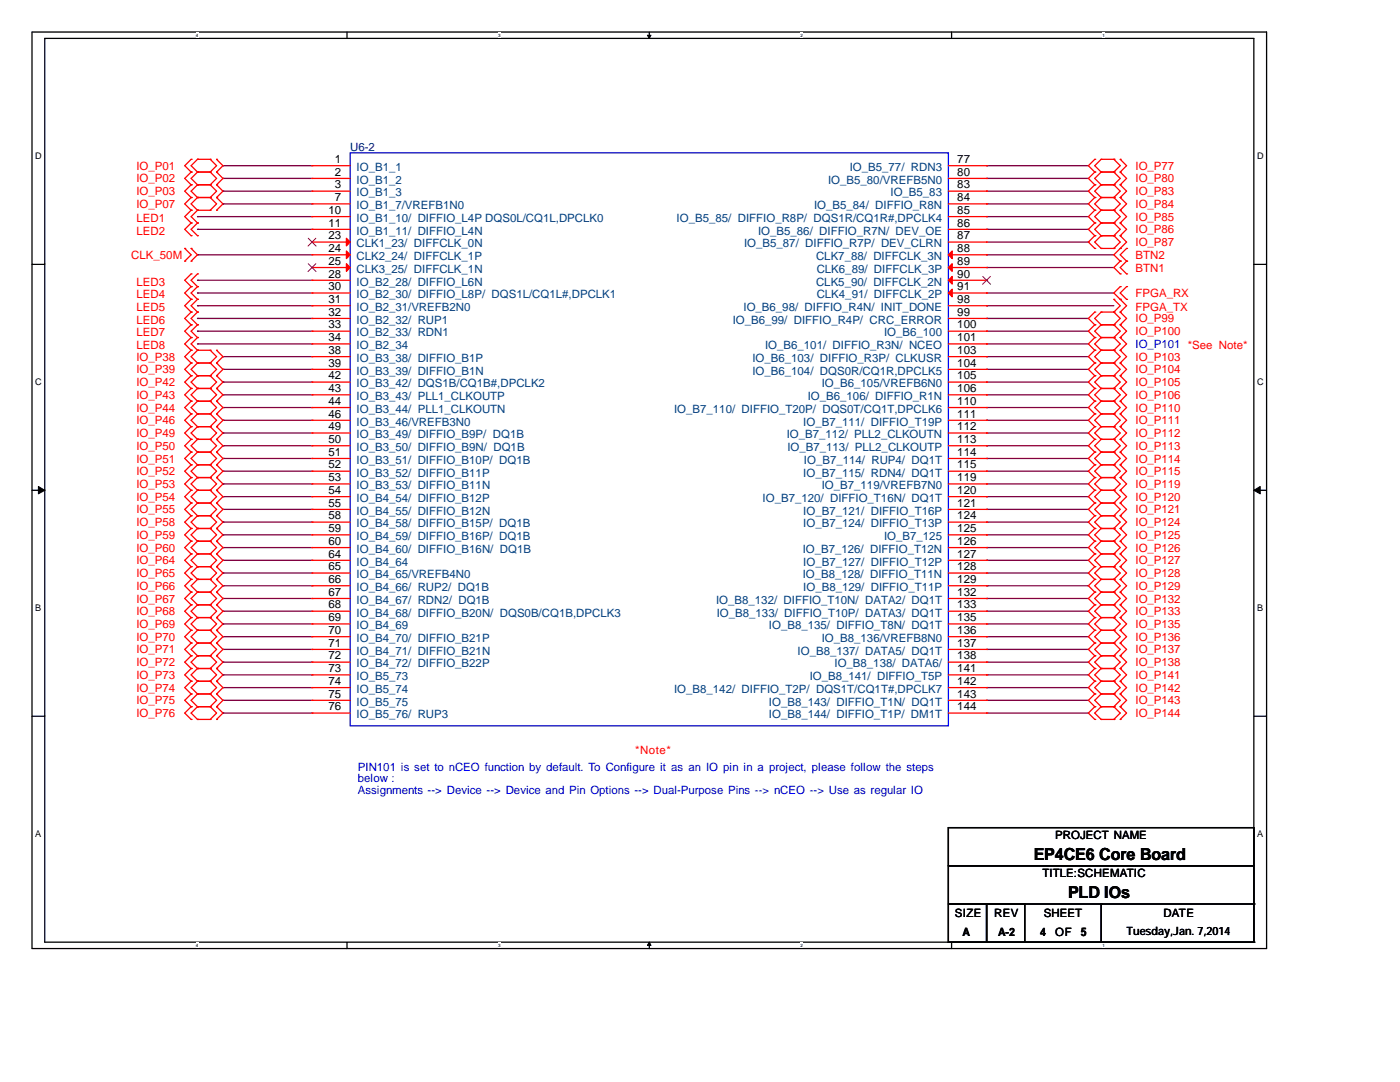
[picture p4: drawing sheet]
<svg xmlns="http://www.w3.org/2000/svg" width="279mm" height="216mm" viewBox="0 0 279 216" stroke-linecap="round" stroke-linejoin="round" font-family="sans-serif">
<path d="M6.4 6.4h246.4v182.9h-246.4zM8.9 7.7h241.3v180.3h-241.3z" fill="none" stroke="#000" stroke-width=".25"/>
<g fill="#fff">
<path d="M39.1 6.5h.5v1h-.5z"/>
<path d="M39.1 188.1h.5v1h-.5z"/>
</g>
<path d="M69.3 6.4v1.3M69.3 188v1.3" fill="none" stroke="#000" stroke-width=".25"/>
<g fill="#fff">
<path d="M99.4 6.5h.5v1h-.5z"/>
<path d="M99.4 188.1h.5v1h-.5z"/>
</g>
<path d="M129.6 6.4v1.3M129.6 188v1.3" fill="none" stroke="#000" stroke-width=".25"/>
<g fill="#000" stroke="#000" stroke-width=".2">
<path d="M129.2 7h.7l-.3 .7z" fill-rule="evenodd"/>
<path d="M129.6 188l.3 .6h-.7z" fill-rule="evenodd"/>
</g>
<g fill="#fff">
<path d="M159.7 6.5h.5v1h-.5z"/>
<path d="M159.7 188.1h.5v1h-.5z"/>
</g>
<path d="M189.9 6.4v1.3M189.9 188v1.3" fill="none" stroke="#000" stroke-width=".25"/>
<g fill="#fff">
<path d="M220 6.5h.6v1h-.6z"/>
<path d="M220 188.1h.6v1h-.6z"/>
<path d="M7 30.1h1.3v2.1h-1.3z"/>
<path d="M250.9 30.1h1.2v2.1h-1.2z"/>
<path d="M7 75.2h1.3v2.1h-1.3z"/>
<path d="M250.9 75.2h1.2v2.1h-1.2z"/>
</g>
<path d="M6.4 52.7h2.5M250.2 52.7h2.6" fill="none" stroke="#000" stroke-width=".25"/>
<g fill="#fff">
<path d="M7 120.3h1.2v2.1h-1.2z"/>
<path d="M250.9 120.3h1.2v2.1h-1.2z"/>
</g>
<path d="M6.4 97.8h2.5M250.2 97.8h2.6" fill="none" stroke="#000" stroke-width=".25"/>
<g fill="#000" stroke="#000" stroke-width=".2">
<path d="M7.7 97.1l1.2 .7-1.2 .8z" fill-rule="evenodd"/>
<path d="M250.2 97.8l1.3-.7v1.5z" fill-rule="evenodd"/>
</g>
<g fill="#fff">
<path d="M7 165.4h1.2v2.1h-1.2z"/>
<path d="M250.9 165.4h1.2v2.1h-1.2z"/>
</g>
<path d="M6.4 142.9h2.5M250.2 142.9h2.6M189.3 165.1h60.9v7.7h-60.9zM189.3 172.8h60.9v7.6h-60.9zM189.3 180.4h7.6v7.6h-7.6zM196.9 180.4h7.6v7.6h-7.6zM204.5 188h45.7M219.8 180.4h.1M219.8 180.4v7.6M250.2 188h.1M250.2 180.4h.1M250.2 180.4v7.6" fill="none" stroke="#000" stroke-width=".25"/>
<g fill="none" stroke="#800040" stroke-width=".25">
<path d="M44.5 33.1h.1M44.5 35.6h.1M44.5 38.1h.1M44.5 33.1h17.8M44.5 35.6h17.8M44.5 38.1h17.8M196.9 35.6h.1M196.9 33.1h.1M196.9 38.1h.1M196.9 33.1h20.3M196.9 35.6h20.3M196.9 38.1h20.3"/>
<path d="M39.4 45.8h.1M39.4 43.2h.1M39.4 50.8h.1M39.4 58.5h.1M39.4 55.9h.1M39.4 45.8h22.9M39.4 43.2h22.9M39.4 50.8h22.9M39.4 58.5h22.9M39.4 55.9h22.9M44.5 40.7h.1M44.5 40.7h17.8"/>
<path d="M196.9 45.8h.1M196.9 40.7h.1M196.9 50.8h.1M196.9 43.2h.1M196.9 53.4h.1M196.9 58.5h.1M196.9 40.7h20.3M196.9 45.8h20.3M196.9 43.2h20.3M196.9 50.8h25.4M196.9 48.3h20.3M196.9 53.4h25.4"/>
<path d="M196.9 58.5h25.4M217.2 48.3h.1M39.4 63.5h.1M39.4 61h.1M39.4 66.1h.1M39.4 68.6h.1M39.4 63.5h22.9M39.4 61h22.9M39.4 68.6h22.9M39.4 66.1h22.9M44.5 71.2h.1M44.5 76.2h.1"/>
<path d="M44.5 73.7h.1M44.5 78.8h.1M44.5 71.2h17.8M44.5 76.2h17.8M44.5 73.7h17.8M44.5 78.8h17.8M196.9 63.5h.1M196.9 71.2h.1M196.9 61h.1M196.9 68.6h.1M196.9 76.2h.1M196.9 73.7h.1"/>
<path d="M196.9 66.1h.1M196.9 78.8h.1M196.9 71.2h20.3M196.9 76.2h20.3M196.9 73.7h20.3M196.9 78.8h20.3M196.9 63.5h20.3M196.9 61h25.4M196.9 68.6h20.3M196.9 66.1h20.3M44.5 81.3h.1M44.5 91.5h.1"/>
<path d="M44.5 83.9h.1M44.5 86.4h.1M44.5 94h.1M44.5 96.6h.1M44.5 88.9h.1M44.5 99.1h.1M44.5 81.3h17.8M44.5 91.5h17.8M44.5 83.9h17.8M44.5 86.4h17.8M44.5 94h17.8M44.5 96.6h17.8"/>
<path d="M44.5 88.9h17.8M44.5 99.1h17.8M196.9 81.3h.1M196.9 88.9h.1M196.9 96.6h.1M196.9 83.9h.1M196.9 86.4h.1M196.9 94h.1M196.9 99.1h.1M196.9 91.5h.1M196.9 81.3h20.3M196.9 91.5h20.3"/>
<path d="M196.9 83.9h20.3M196.9 86.4h20.3M196.9 94h20.3M196.9 96.6h20.3M196.9 88.9h20.3M196.9 99.1h20.3M44.5 101.6h.1M44.5 111.8h.1M44.5 104.2h.1M44.5 106.7h.1M44.5 114.3h.1M44.5 116.9h.1"/>
<path d="M44.5 109.3h.1M44.5 119.4h.1M44.5 101.6h17.8M44.5 111.8h17.8M44.5 104.2h17.8M44.5 106.7h17.8M44.5 114.3h17.8M44.5 116.9h17.8M44.5 109.3h17.8M44.5 119.4h17.8M196.9 101.6h.1M196.9 106.7h.1"/>
<path d="M196.9 104.2h.1M196.9 114.3h.1M196.9 119.4h.1M196.9 111.8h.1M196.9 109.3h.1M196.9 116.9h.1M196.9 101.6h20.3M196.9 111.8h20.3M196.9 104.2h20.3M196.9 106.7h20.3M196.9 114.3h20.3M196.9 116.9h20.3"/>
<path d="M196.9 109.3h20.3M196.9 119.4h20.3M44.5 122h.1M44.5 124.5h.1M44.5 129.6h.1M44.5 127h.1M44.5 132.1h.1M44.5 137.2h.1M44.5 134.7h.1M44.5 139.7h.1M44.5 122h17.8M44.5 132.1h17.8"/>
<path d="M44.5 124.5h17.8M44.5 127h17.8M44.5 129.6h17.8M44.5 137.2h17.8M44.5 134.7h17.8M44.5 139.7h17.8M196.9 122h.1M196.9 132.1h.1M196.9 124.5h.1M196.9 127h.1M196.9 129.6h.1M196.9 137.2h.1"/>
<path d="M196.9 134.7h.1M196.9 139.7h.1M196.9 122h20.3M196.9 132.1h20.3M196.9 124.5h20.3M196.9 127h20.3M196.9 129.6h20.3M196.9 137.2h20.3M196.9 134.7h20.3M196.9 139.7h20.3M44.5 142.3h.1M44.5 142.3h17.8"/>
<path d="M196.9 142.3h.1M196.9 142.3h20.3"/>
</g>
<g fill="none" stroke="#f00" stroke-width=".25">
<path d="M38.1 34.3h.1M38.1 31.8h.1M38.1 36.9h.1M38.1 39.4h.1M38.1 39.4l-1.2 1.3 1.2 1.3M38.1 31.8l-1.2 1.3 1.2 1.2M38.1 34.3l-1.2 1.3 1.2 1.3M38.1 36.9l-1.2 1.2 1.2 1.3M39.4 31.8h.1M39.4 34.3h.1M39.4 36.9h.1M39.4 39.4h.1"/>
<path d="M39.4 36.9l-1.3 1.2 1.3 1.3M39.4 31.8l-1.3 1.3 1.3 1.2M39.4 31.8h2.6M39.4 34.3h2.6M39.4 39.4l-1.3 1.3 1.3 1.3M39.4 34.3l-1.3 1.3 1.3 1.3M39.4 36.9h2.6M39.4 39.4h2.6M42 34.3h.1M42 31.8h.1M42 36.9h.1M42 39.4h.1"/>
<path d="M42 31.8l1.2 1.3-1.2 1.2M42 34.3l1.2 1.3-1.2 1.3M42 36.9l1.2 1.2-1.2 1.3M42 39.4l1.2 1.3-1.2 1.3M43.2 31.8h.1M43.2 34.3h.1M43.2 36.9h.1M43.2 39.4h.1M43.2 31.8l1.3 1.3-1.3 1.2M43.2 34.3l1.3 1.3-1.3 1.3M43.2 36.9l1.3 1.2-1.3 1.3M43.2 39.4l1.3 1.3-1.3 1.3"/>
<path d="M62.3 33.1h.1M62.3 35.6h.1M62.3 38.1h.1M62.3 33.1h7.6M62.3 35.6h7.6M62.3 38.1h7.6M189.3 33.1h7.6M189.3 35.6h7.6M189.3 38.1h7.6M196.9 33.1h.1M196.9 38.1h.1M196.9 35.6h.1"/>
<path d="M218.5 31.8h.1M218.5 34.3h.1M218.5 36.9h.1M218.5 39.4h.1M218.5 31.8l-1.3 1.3 1.3 1.2M218.5 39.4l-1.3 1.3 1.3 1.3M218.5 34.3l-1.3 1.3 1.3 1.3M218.5 36.9l-1.3 1.2 1.3 1.3M219.8 34.3h.1M219.8 31.8h.1M219.8 36.9h.1M219.8 39.4h.1"/>
<path d="M219.8 31.8h2.5M219.8 34.3h2.5M219.8 36.9h2.5M219.8 39.4h2.5M219.8 31.8l-1.3 1.3 1.3 1.2M219.8 36.9l-1.3 1.2 1.3 1.3M219.8 34.3l-1.3 1.3 1.3 1.3M219.8 39.4l-1.3 1.3 1.3 1.3M222.3 31.8h.1M222.3 34.3h.1M222.3 36.9h.1M222.3 39.4h.1"/>
<path d="M222.3 36.9l1.3 1.2-1.3 1.3M222.3 31.8l1.3 1.3-1.3 1.2M222.3 39.4l1.3 1.3-1.3 1.3M222.3 34.3l1.3 1.3-1.3 1.3M223.6 34.3h.1M223.6 31.8h.1M223.6 36.9h.1M223.6 39.4h.1M223.6 39.4l1.2 1.3-1.2 1.3M223.6 31.8l1.2 1.3-1.2 1.2M223.6 34.3l1.2 1.3-1.2 1.3M223.6 36.9l1.2 1.2-1.2 1.3"/>
<path d="M36.9 52.1h.1M36.9 49.6h.1M36.9 49.6l1.2 1.2-1.2 1.3M38.1 49.6h.1M38.1 52.1h.1M38.1 59.7h.1M38.1 57.2h.1M38.1 54.7h.1M38.1 42h.1M38.1 44.5h.1M38.1 47h.1M38.1 42l-1.2 1.2 1.2 1.3"/>
<path d="M38.1 44.5l-1.2 1.3 1.2 1.2M38.1 49.6l1.3 1.2-1.3 1.3M38.1 59.7l-1.2 1.3 1.2 1.3M38.1 57.2l-1.2 1.3 1.2 1.2M38.1 54.7l-1.2 1.2 1.2 1.3M39.4 59.7h.1M39.4 57.2h.1M39.4 54.7h.1M39.4 42h.1M39.4 44.5h.1M39.4 47h.1M39.4 42l-1.3 1.2 1.3 1.3"/>
<path d="M39.4 42h2.6M39.4 59.7l-1.3 1.3 1.3 1.3M39.4 57.2l-1.3 1.3 1.3 1.2M39.4 54.7l-1.3 1.2 1.3 1.3M39.4 44.5l-1.3 1.3 1.3 1.2M42 42h.1M43.2 42h.1M62.3 43.2h.1M62.3 45.8h.1M62.3 55.9h.1M62.3 58.5h.1M62.3 40.7h.1"/>
<path d="M62.3 48.3h.1M62.3 50.8h.1M62.3 53.4h.1M62.3 43.2h7.6M62.3 45.8h7.6M62.3 55.9h7.6M62.3 58.5h7.6M62.3 40.7h7.6M62.3 48.3h7.6M62.3 50.8h7.6M62.3 53.4h7.6M189.3 43.2h7.6"/>
<path d="M189.3 45.8h7.6M189.3 55.9h7.6M189.3 58.5h7.6M189.3 40.7h7.6M189.3 48.3h7.6M189.3 50.8h7.6M189.3 53.4h7.6M196.9 40.7h.1M196.9 43.2h.1M196.9 48.3h.1M196.9 45.8h.1M196.9 58.5h.1"/>
<path d="M196.9 55.9h.1M196.9 53.4h.1M196.9 50.8h.1M218.5 42h.1M218.5 44.5h.1M218.5 47h.1M218.5 49.6h.1M218.5 42l-1.3 1.2 1.3 1.3M218.5 44.5l-1.3 1.3 1.3 1.2M218.5 47l-1.3 1.3 1.3 1.3M219.8 42h.1M219.8 44.5h.1"/>
<path d="M219.8 47h.1M219.8 49.6h.1M219.8 42h2.5M219.8 42l-1.3 1.2 1.3 1.3M219.8 44.5h2.5M219.8 44.5l-1.3 1.3 1.3 1.2M219.8 47h2.5M219.8 47l-1.3 1.3 1.3 1.3M219.8 49.6h2.5M222.3 42h.1M222.3 44.5h.1M222.3 47h.1"/>
<path d="M222.3 49.6h.1M222.3 59.7h.1M222.3 42l1.3 1.2-1.3 1.3M222.3 44.5l1.3 1.3-1.3 1.2M222.3 47l1.3 1.3-1.3 1.3M222.3 59.7l1.3 1.3-1.3 1.3M223.6 42h.1M223.6 44.5h.1M223.6 47h.1M223.6 49.6h.1M223.6 52.1h.1M223.6 54.7h.1"/>
<path d="M223.6 57.2h.1M223.6 59.7h.1M223.6 42l1.2 1.2-1.2 1.3M223.6 44.5l1.2 1.3-1.2 1.2M223.6 57.2l-1.3 1.3 2.5 2.5-1.2 1.3M223.6 47l1.2 1.3-2.5 2.5 1.3 1.3M223.6 52.1l-1.3 1.3 1.3 1.3M224.8 52.1h.1M224.8 49.6h.1M224.8 54.7h.1M224.8 59.7h.1M224.8 57.2h.1"/>
<path d="M224.8 57.2l-1.2 1.3 1.2 1.2M224.8 49.6l-1.2 1.2 1.2 1.3M224.8 52.1l-1.2 1.3 1.2 1.3M38.1 72.4h.1M38.1 69.9h.1M38.1 75h.1M38.1 77.5h.1M38.1 62.3h.1M38.1 64.8h.1M38.1 67.4h.1M38.1 62.3l-1.2 1.2 1.2 1.3M38.1 77.5l-1.2 1.3 1.2 1.3"/>
<path d="M38.1 69.9l-1.2 1.3 1.2 1.2M38.1 64.8l-1.2 1.3 1.2 1.3M38.1 72.4l-1.2 1.3 1.2 1.3M38.1 67.4l-1.2 1.2 1.2 1.3M38.1 75l-1.2 1.2 1.2 1.3M39.4 69.9h.1M39.4 72.4h.1M39.4 75h.1M39.4 77.5h.1M39.4 62.3h.1M39.4 64.8h.1M39.4 67.4h.1"/>
<path d="M39.4 75l-1.3 1.2 1.3 1.3M39.4 64.8l-1.3 1.3 1.3 1.3M39.4 69.9l-1.3 1.3 1.3 1.2M39.4 69.9h2.6M39.4 72.4h2.6M39.4 77.5l-1.3 1.3 1.3 1.3M39.4 67.4l-1.3 1.2 1.3 1.3M39.4 72.4l-1.3 1.3 1.3 1.3M39.4 75h2.6M39.4 77.5h2.6M39.4 62.3l-1.3 1.2 1.3 1.3M42 72.4h.1"/>
<path d="M42 69.9h.1M42 75h.1M42 77.5h.1M42 69.9l1.2 1.3-1.2 1.2M42 75l1.2 1.2-1.2 1.3M42 72.4l1.2 1.3-1.2 1.3M42 77.5l1.2 1.3-1.2 1.3M43.2 69.9h.1M43.2 72.4h.1M43.2 75h.1M43.2 77.5h.1M43.2 69.9l1.3 1.3-1.3 1.2"/>
<path d="M43.2 77.5l1.3 1.3-1.3 1.3M43.2 72.4l1.3 1.3-1.3 1.3M43.2 75l1.3 1.2-1.3 1.3M62.3 63.5h.1M62.3 66.1h.1M62.3 68.6h.1M62.3 78.8h.1M62.3 71.2h.1M62.3 73.7h.1M62.3 76.2h.1M62.3 61h.1M62.3 63.5h7.6"/>
<path d="M62.3 66.1h7.6M62.3 68.6h7.6M62.3 78.8h7.6M62.3 71.2h7.6M62.3 73.7h7.6M62.3 76.2h7.6M62.3 61h7.6M189.3 63.5h7.6M189.3 66.1h7.6M189.3 68.6h7.6M189.3 78.8h7.6M189.3 71.2h7.6"/>
<path d="M189.3 73.7h7.6M189.3 76.2h7.6M189.3 61h7.6M196.9 66.1h.1M196.9 73.7h.1M196.9 78.8h.1M196.9 76.2h.1M196.9 71.2h.1M196.9 63.5h.1M196.9 61h.1M196.9 68.6h.1M218.5 62.3h.1"/>
<path d="M218.5 64.8h.1M218.5 67.4h.1M218.5 69.9h.1M218.5 72.4h.1M218.5 75h.1M218.5 77.5h.1M218.5 62.3l-1.3 1.2 1.3 1.3M218.5 69.9l-1.3 1.3 1.3 1.2M218.5 64.8l-1.3 1.3 1.3 1.3M218.5 72.4l-1.3 1.3 1.3 1.3M218.5 67.4l-1.3 1.2 1.3 1.3M218.5 75l-1.3 1.2 1.3 1.3"/>
<path d="M218.5 77.5l-1.3 1.3 1.3 1.3M219.8 64.8h.1M219.8 62.3h.1M219.8 67.4h.1M219.8 69.9h.1M219.8 72.4h.1M219.8 75h.1M219.8 77.5h.1M219.8 69.9h2.5M219.8 72.4h2.5M219.8 75h2.5M219.8 77.5h2.5"/>
<path d="M219.8 62.3l-1.3 1.2 1.3 1.3M219.8 67.4l-1.3 1.2 1.3 1.3M219.8 62.3h2.5M219.8 64.8h2.5M219.8 64.8l-1.3 1.3 1.3 1.3M219.8 69.9l-1.3 1.3 1.3 1.2M219.8 67.4h2.5M219.8 72.4l-1.3 1.3 1.3 1.3M219.8 75l-1.3 1.2 1.3 1.3M219.8 77.5l-1.3 1.3 1.3 1.3M222.3 62.3h.1M222.3 64.8h.1"/>
<path d="M222.3 67.4h.1M222.3 69.9h.1M222.3 72.4h.1M222.3 75h.1M222.3 77.5h.1M222.3 67.4l1.3 1.2-1.3 1.3M222.3 62.3l1.3 1.2-1.3 1.3M222.3 69.9l1.3 1.3-1.3 1.2M222.3 64.8l1.3 1.3-1.3 1.3M222.3 72.4l1.3 1.3-1.3 1.3M222.3 75l1.3 1.2-1.3 1.3M222.3 77.5l1.3 1.3-1.3 1.3"/>
<path d="M223.6 64.8h.1M223.6 62.3h.1M223.6 67.4h.1M223.6 69.9h.1M223.6 72.4h.1M223.6 75h.1M223.6 77.5h.1M223.6 69.9l1.2 1.3-1.2 1.2M223.6 62.3l1.2 1.2-1.2 1.3M223.6 72.4l1.2 1.3-1.2 1.3M223.6 64.8l1.2 1.3-1.2 1.3M223.6 75l1.2 1.2-1.2 1.3"/>
<path d="M223.6 67.4l1.2 1.2-1.2 1.3M223.6 77.5l1.2 1.3-1.2 1.3M38.1 80.1h.1M38.1 82.6h.1M38.1 85.1h.1M38.1 87.7h.1M38.1 90.2h.1M38.1 92.8h.1M38.1 95.3h.1M38.1 97.8h.1M38.1 80.1l-1.2 1.2 1.2 1.3M38.1 82.6l-1.2 1.3 1.2 1.2"/>
<path d="M38.1 85.1l-1.2 1.3 1.2 1.3M38.1 87.7l-1.2 1.2 1.2 1.3M38.1 90.2l-1.2 1.3 1.2 1.3M38.1 92.8l-1.2 1.2 1.2 1.3M38.1 95.3l-1.2 1.3 1.2 1.2M38.1 97.8l-1.2 1.3 1.2 1.3M39.4 80.1h.1M39.4 82.6h.1M39.4 85.1h.1M39.4 87.7h.1M39.4 90.2h.1M39.4 92.8h.1"/>
<path d="M39.4 95.3h.1M39.4 97.8h.1M39.4 80.1l-1.3 1.2 1.3 1.3M39.4 82.6l-1.3 1.3 1.3 1.2M39.4 80.1h2.6M39.4 85.1l-1.3 1.3 1.3 1.3M39.4 82.6h2.6M39.4 87.7l-1.3 1.2 1.3 1.3M39.4 85.1h2.6M39.4 90.2l-1.3 1.3 1.3 1.3M39.4 87.7h2.6M39.4 92.8l-1.3 1.2 1.3 1.3"/>
<path d="M39.4 90.2h2.6M39.4 95.3l-1.3 1.3 1.3 1.2M39.4 92.8h2.6M39.4 97.8l-1.3 1.3 1.3 1.3M39.4 95.3h2.6M39.4 97.8h2.6M42 80.1h.1M42 82.6h.1M42 85.1h.1M42 87.7h.1M42 90.2h.1M42 92.8h.1"/>
<path d="M42 95.3h.1M42 97.8h.1M42 80.1l1.2 1.2-1.2 1.3M42 82.6l1.2 1.3-1.2 1.2M42 85.1l1.2 1.3-1.2 1.3M42 87.7l1.2 1.2-1.2 1.3M42 92.8l1.2 1.2-1.2 1.3M42 90.2l1.2 1.3-1.2 1.3M42 95.3l1.2 1.3-1.2 1.2M42 97.8l1.2 1.3-1.2 1.3M43.2 80.1h.1M43.2 82.6h.1"/>
<path d="M43.2 85.1h.1M43.2 87.7h.1M43.2 90.2h.1M43.2 92.8h.1M43.2 95.3h.1M43.2 97.8h.1M43.2 80.1l1.3 1.2-1.3 1.3M43.2 82.6l1.3 1.3-1.3 1.2M43.2 85.1l1.3 1.3-1.3 1.3M43.2 87.7l1.3 1.2-1.3 1.3M43.2 90.2l1.3 1.3-1.3 1.3M43.2 97.8l1.3 1.3-1.3 1.3"/>
<path d="M43.2 92.8l1.3 1.2-1.3 1.3M43.2 95.3l1.3 1.3-1.3 1.2M62.3 81.3h.1M62.3 86.4h.1M62.3 88.9h.1M62.3 91.5h.1M62.3 94h.1M62.3 96.6h.1M62.3 99.1h.1M62.3 83.9h.1M62.3 81.3h7.6M62.3 86.4h7.6"/>
<path d="M62.3 88.9h7.6M62.3 91.5h7.6M62.3 94h7.6M62.3 96.6h7.6M62.3 99.1h7.6M62.3 83.9h7.6M189.3 81.3h7.6M189.3 86.4h7.6M189.3 88.9h7.6M189.3 91.5h7.6M189.3 94h7.6M189.3 96.6h7.6"/>
<path d="M189.3 99.1h7.6M189.3 83.9h7.6M196.9 91.5h.1M196.9 94h.1M196.9 86.4h.1M196.9 88.9h.1M196.9 81.3h.1M196.9 83.9h.1M196.9 99.1h.1M196.9 96.6h.1M218.5 80.1h.1M218.5 82.6h.1"/>
<path d="M218.5 85.1h.1M218.5 87.7h.1M218.5 90.2h.1M218.5 92.8h.1M218.5 95.3h.1M218.5 97.8h.1M218.5 80.1l-1.3 1.2 1.3 1.3M218.5 82.6l-1.3 1.3 1.3 1.2M218.5 85.1l-1.3 1.3 1.3 1.3M218.5 87.7l-1.3 1.2 1.3 1.3M218.5 90.2l-1.3 1.3 1.3 1.3M218.5 92.8l-1.3 1.2 1.3 1.3"/>
<path d="M218.5 95.3l-1.3 1.3 1.3 1.2M218.5 97.8l-1.3 1.3 1.3 1.3M219.8 80.1h.1M219.8 82.6h.1M219.8 85.1h.1M219.8 87.7h.1M219.8 90.2h.1M219.8 92.8h.1M219.8 95.3h.1M219.8 97.8h.1M219.8 80.1h2.5M219.8 82.6h2.5"/>
<path d="M219.8 85.1h2.5M219.8 87.7h2.5M219.8 90.2h2.5M219.8 92.8h2.5M219.8 95.3h2.5M219.8 97.8h2.5M219.8 80.1l-1.3 1.2 1.3 1.3M219.8 82.6l-1.3 1.3 1.3 1.2M219.8 85.1l-1.3 1.3 1.3 1.3M219.8 87.7l-1.3 1.2 1.3 1.3M219.8 90.2l-1.3 1.3 1.3 1.3M219.8 92.8l-1.3 1.2 1.3 1.3"/>
<path d="M219.8 95.3l-1.3 1.3 1.3 1.2M219.8 97.8l-1.3 1.3 1.3 1.3M222.3 80.1h.1M222.3 82.6h.1M222.3 85.1h.1M222.3 87.7h.1M222.3 90.2h.1M222.3 92.8h.1M222.3 95.3h.1M222.3 97.8h.1M222.3 80.1l1.3 1.2-1.3 1.3M222.3 82.6l1.3 1.3-1.3 1.2"/>
<path d="M222.3 85.1l1.3 1.3-1.3 1.3M222.3 87.7l1.3 1.2-1.3 1.3M222.3 90.2l1.3 1.3-1.3 1.3M222.3 92.8l1.3 1.2-1.3 1.3M222.3 95.3l1.3 1.3-1.3 1.2M222.3 97.8l1.3 1.3-1.3 1.3M223.6 80.1h.1M223.6 82.6h.1M223.6 85.1h.1M223.6 87.7h.1M223.6 90.2h.1M223.6 92.8h.1"/>
<path d="M223.6 95.3h.1M223.6 97.8h.1M223.6 80.1l1.2 1.2-1.2 1.3M223.6 82.6l1.2 1.3-1.2 1.2M223.6 85.1l1.2 1.3-1.2 1.3M223.6 87.7l1.2 1.2-1.2 1.3M223.6 90.2l1.2 1.3-1.2 1.3M223.6 92.8l1.2 1.2-1.2 1.3M223.6 95.3l1.2 1.3-1.2 1.2M223.6 97.8l1.2 1.3-1.2 1.3M38.1 100.4h.1M38.1 102.9h.1"/>
<path d="M38.1 105.5h.1M38.1 108h.1M38.1 110.5h.1M38.1 113.1h.1M38.1 115.6h.1M38.1 118.2h.1M38.1 100.4l-1.2 1.2 1.2 1.3M38.1 102.9l-1.2 1.3 1.2 1.3M38.1 105.5l-1.2 1.2 1.2 1.3M38.1 108l-1.2 1.3 1.2 1.2M38.1 110.5l-1.2 1.3 1.2 1.3M38.1 113.1l-1.2 1.2 1.2 1.3"/>
<path d="M38.1 115.6l-1.2 1.3 1.2 1.3M38.1 118.2l-1.2 1.2 1.2 1.3M39.4 100.4h.1M39.4 102.9h.1M39.4 105.5h.1M39.4 108h.1M39.4 110.5h.1M39.4 113.1h.1M39.4 115.6h.1M39.4 118.2h.1M39.4 100.4l-1.3 1.2 1.3 1.3M39.4 102.9l-1.3 1.3 1.3 1.3"/>
<path d="M39.4 100.4h2.6M39.4 105.5l-1.3 1.2 1.3 1.3M39.4 102.9h2.6M39.4 108l-1.3 1.3 1.3 1.2M39.4 105.5h2.6M39.4 110.5l-1.3 1.3 1.3 1.3M39.4 108h2.6M39.4 113.1l-1.3 1.2 1.3 1.3M39.4 110.5h2.6M39.4 115.6l-1.3 1.3 1.3 1.3M39.4 113.1h2.6M39.4 118.2l-1.3 1.2 1.3 1.3"/>
<path d="M39.4 115.6h2.6M39.4 118.2h2.6M42 100.4h.1M42 102.9h.1M42 105.5h.1M42 108h.1M42 110.5h.1M42 113.1h.1M42 115.6h.1M42 118.2h.1M42 100.4l1.2 1.2-1.2 1.3M42 102.9l1.2 1.3-1.2 1.3"/>
<path d="M42 105.5l1.2 1.2-1.2 1.3M42 108l1.2 1.3-1.2 1.2M42 110.5l1.2 1.3-1.2 1.3M42 113.1l1.2 1.2-1.2 1.3M42 115.6l1.2 1.3-1.2 1.3M42 118.2l1.2 1.2-1.2 1.3M43.2 100.4h.1M43.2 102.9h.1M43.2 105.5h.1M43.2 108h.1M43.2 110.5h.1M43.2 113.1h.1"/>
<path d="M43.2 115.6h.1M43.2 118.2h.1M43.2 100.4l1.3 1.2-1.3 1.3M43.2 102.9l1.3 1.3-1.3 1.3M43.2 105.5l1.3 1.2-1.3 1.3M43.2 108l1.3 1.3-1.3 1.2M43.2 110.5l1.3 1.3-1.3 1.3M43.2 113.1l1.3 1.2-1.3 1.3M43.2 115.6l1.3 1.3-1.3 1.3M43.2 118.2l1.3 1.2-1.3 1.3M62.3 116.9h.1M62.3 119.4h.1"/>
<path d="M62.3 101.6h.1M62.3 104.2h.1M62.3 106.7h.1M62.3 109.3h.1M62.3 111.8h.1M62.3 114.3h.1M62.3 116.9h7.6M62.3 119.4h7.6M62.3 101.6h7.6M62.3 104.2h7.6M62.3 106.7h7.6M62.3 109.3h7.6"/>
<path d="M62.3 111.8h7.6M62.3 114.3h7.6M189.3 116.9h7.6M189.3 119.4h7.6M189.3 101.6h7.6M189.3 104.2h7.6M189.3 106.7h7.6M189.3 109.3h7.6M189.3 111.8h7.6M189.3 114.3h7.6M196.9 101.6h.1M196.9 104.2h.1"/>
<path d="M196.9 106.7h.1M196.9 109.3h.1M196.9 111.8h.1M196.9 114.3h.1M196.9 116.9h.1M196.9 119.4h.1M218.5 100.4h.1M218.5 102.9h.1M218.5 105.5h.1M218.5 108h.1M218.5 110.5h.1M218.5 113.1h.1"/>
<path d="M218.5 115.6h.1M218.5 118.2h.1M218.5 100.4l-1.3 1.2 1.3 1.3M218.5 102.9l-1.3 1.3 1.3 1.3M218.5 105.5l-1.3 1.2 1.3 1.3M218.5 108l-1.3 1.3 1.3 1.2M218.5 110.5l-1.3 1.3 1.3 1.3M218.5 113.1l-1.3 1.2 1.3 1.3M218.5 115.6l-1.3 1.3 1.3 1.3M218.5 118.2l-1.3 1.2 1.3 1.3M219.8 100.4h.1M219.8 102.9h.1"/>
<path d="M219.8 105.5h.1M219.8 108h.1M219.8 110.5h.1M219.8 113.1h.1M219.8 115.6h.1M219.8 118.2h.1M219.8 100.4h2.5M219.8 102.9h2.5M219.8 105.5h2.5M219.8 108h2.5M219.8 110.5h2.5M219.8 113.1h2.5"/>
<path d="M219.8 115.6h2.5M219.8 118.2h2.5M219.8 100.4l-1.3 1.2 1.3 1.3M219.8 102.9l-1.3 1.3 1.3 1.3M219.8 105.5l-1.3 1.2 1.3 1.3M219.8 108l-1.3 1.3 1.3 1.2M219.8 110.5l-1.3 1.3 1.3 1.3M219.8 113.1l-1.3 1.2 1.3 1.3M219.8 115.6l-1.3 1.3 1.3 1.3M219.8 118.2l-1.3 1.2 1.3 1.3M222.3 100.4h.1M222.3 102.9h.1"/>
<path d="M222.3 105.5h.1M222.3 108h.1M222.3 110.5h.1M222.3 113.1h.1M222.3 115.6h.1M222.3 118.2h.1M222.3 100.4l1.3 1.2-1.3 1.3M222.3 108l1.3 1.3-1.3 1.2M222.3 102.9l1.3 1.3-1.3 1.3M222.3 110.5l1.3 1.3-1.3 1.3M222.3 105.5l1.3 1.2-1.3 1.3M222.3 113.1l1.3 1.2-1.3 1.3"/>
<path d="M222.3 115.6l1.3 1.3-1.3 1.3M222.3 118.2l1.3 1.2-1.3 1.3M223.6 100.4h.1M223.6 102.9h.1M223.6 105.5h.1M223.6 108h.1M223.6 110.5h.1M223.6 113.1h.1M223.6 115.6h.1M223.6 118.2h.1M223.6 100.4l1.2 1.2-1.2 1.3M223.6 102.9l1.2 1.3-1.2 1.3"/>
<path d="M223.6 113.1l1.2 1.2-1.2 1.3M223.6 105.5l1.2 1.2-1.2 1.3M223.6 115.6l1.2 1.3-1.2 1.3M223.6 108l1.2 1.3-1.2 1.2M223.6 118.2l1.2 1.2-1.2 1.3M223.6 110.5l1.2 1.3-1.2 1.3M38.1 120.7h.1M38.1 123.2h.1M38.1 125.8h.1M38.1 128.3h.1M38.1 130.9h.1M38.1 133.4h.1"/>
<path d="M38.1 135.9h.1M38.1 138.5h.1M38.1 120.7l-1.2 1.3 1.2 1.2M38.1 123.2l-1.2 1.3 1.2 1.3M38.1 125.8l-1.2 1.2 1.2 1.3M38.1 128.3l-1.2 1.3 1.2 1.3M38.1 130.9l-1.2 1.2 1.2 1.3M38.1 133.4l-1.2 1.3 1.2 1.2M38.1 135.9l-1.2 1.3 1.2 1.3M38.1 138.5l-1.2 1.2 1.2 1.3M39.4 120.7h.1M39.4 123.2h.1"/>
<path d="M39.4 125.8h.1M39.4 128.3h.1M39.4 130.9h.1M39.4 133.4h.1M39.4 135.9h.1M39.4 138.5h.1M39.4 120.7l-1.3 1.3 1.3 1.2M39.4 123.2l-1.3 1.3 1.3 1.3M39.4 120.7h2.6M39.4 125.8l-1.3 1.2 1.3 1.3M39.4 123.2h2.6M39.4 128.3l-1.3 1.3 1.3 1.3"/>
<path d="M39.4 125.8h2.6M39.4 130.9l-1.3 1.2 1.3 1.3M39.4 128.3h2.6M39.4 133.4l-1.3 1.3 1.3 1.2M39.4 130.9h2.6M39.4 135.9l-1.3 1.3 1.3 1.3M39.4 133.4h2.6M39.4 138.5l-1.3 1.2 1.3 1.3M39.4 135.9h2.6M39.4 138.5h2.6M42 120.7h.1M42 123.2h.1"/>
<path d="M42 125.8h.1M42 128.3h.1M42 130.9h.1M42 133.4h.1M42 135.9h.1M42 138.5h.1M42 120.7l1.2 1.3-1.2 1.2M42 123.2l1.2 1.3-1.2 1.3M42 125.8l1.2 1.2-1.2 1.3M42 128.3l1.2 1.3-1.2 1.3M42 130.9l1.2 1.2-1.2 1.3M42 133.4l1.2 1.3-1.2 1.2"/>
<path d="M42 135.9l1.2 1.3-1.2 1.3M42 138.5l1.2 1.2-1.2 1.3M43.2 120.7h.1M43.2 123.2h.1M43.2 125.8h.1M43.2 128.3h.1M43.2 130.9h.1M43.2 133.4h.1M43.2 135.9h.1M43.2 138.5h.1M43.2 120.7l1.3 1.3-1.3 1.2M43.2 123.2l1.3 1.3-1.3 1.3"/>
<path d="M43.2 125.8l1.3 1.2-1.3 1.3M43.2 128.3l1.3 1.3-1.3 1.3M43.2 130.9l1.3 1.2-1.3 1.3M43.2 133.4l1.3 1.3-1.3 1.2M43.2 135.9l1.3 1.3-1.3 1.3M43.2 138.5l1.3 1.2-1.3 1.3M62.3 122h.1M62.3 124.5h.1M62.3 127h.1M62.3 129.6h.1M62.3 132.1h.1M62.3 134.7h.1"/>
<path d="M62.3 137.2h.1M62.3 139.7h.1M62.3 122h7.6M62.3 124.5h7.6M62.3 127h7.6M62.3 129.6h7.6M62.3 132.1h7.6M62.3 134.7h7.6M62.3 137.2h7.6M62.3 139.7h7.6M189.3 122h7.6M189.3 124.5h7.6"/>
<path d="M189.3 127h7.6M189.3 129.6h7.6M189.3 132.1h7.6M189.3 134.7h7.6M189.3 137.2h7.6M189.3 139.7h7.6M196.9 124.5h.1M196.9 134.7h.1M196.9 137.2h.1M196.9 139.7h.1M196.9 127h.1M196.9 122h.1"/>
<path d="M196.9 129.6h.1M196.9 132.1h.1M218.5 120.7h.1M218.5 123.2h.1M218.5 125.8h.1M218.5 128.3h.1M218.5 130.9h.1M218.5 133.4h.1M218.5 135.9h.1M218.5 138.5h.1M218.5 120.7l-1.3 1.3 1.3 1.2M218.5 123.2l-1.3 1.3 1.3 1.3"/>
<path d="M218.5 125.8l-1.3 1.2 1.3 1.3M218.5 128.3l-1.3 1.3 1.3 1.3M218.5 130.9l-1.3 1.2 1.3 1.3M218.5 133.4l-1.3 1.3 1.3 1.2M218.5 135.9l-1.3 1.3 1.3 1.3M218.5 138.5l-1.3 1.2 1.3 1.3M219.8 120.7h.1M219.8 123.2h.1M219.8 125.8h.1M219.8 128.3h.1M219.8 130.9h.1M219.8 133.4h.1"/>
<path d="M219.8 135.9h.1M219.8 138.5h.1M219.8 120.7h2.5M219.8 123.2h2.5M219.8 125.8h2.5M219.8 128.3h2.5M219.8 130.9h2.5M219.8 133.4h2.5M219.8 135.9h2.5M219.8 138.5h2.5M219.8 120.7l-1.3 1.3 1.3 1.2M219.8 123.2l-1.3 1.3 1.3 1.3"/>
<path d="M219.8 125.8l-1.3 1.2 1.3 1.3M219.8 128.3l-1.3 1.3 1.3 1.3M219.8 130.9l-1.3 1.2 1.3 1.3M219.8 133.4l-1.3 1.3 1.3 1.2M219.8 135.9l-1.3 1.3 1.3 1.3M219.8 138.5l-1.3 1.2 1.3 1.3M222.3 120.7h.1M222.3 123.2h.1M222.3 125.8h.1M222.3 128.3h.1M222.3 130.9h.1M222.3 133.4h.1"/>
<path d="M222.3 135.9h.1M222.3 138.5h.1M222.3 120.7l1.3 1.3-1.3 1.2M222.3 123.2l1.3 1.3-1.3 1.3M222.3 125.8l1.3 1.2-1.3 1.3M222.3 128.3l1.3 1.3-1.3 1.3M222.3 130.9l1.3 1.2-1.3 1.3M222.3 133.4l1.3 1.3-1.3 1.2M222.3 135.9l1.3 1.3-1.3 1.3M222.3 138.5l1.3 1.2-1.3 1.3M223.6 120.7h.1M223.6 123.2h.1"/>
<path d="M223.6 125.8h.1M223.6 128.3h.1M223.6 130.9h.1M223.6 133.4h.1M223.6 135.9h.1M223.6 138.5h.1M223.6 120.7l1.2 1.3-1.2 1.2M223.6 123.2l1.2 1.3-1.2 1.3M223.6 125.8l1.2 1.2-1.2 1.3M223.6 128.3l1.2 1.3-1.2 1.3M223.6 130.9l1.2 1.2-1.2 1.3M223.6 133.4l1.2 1.3-1.2 1.2"/>
<path d="M223.6 135.9l1.2 1.3-1.2 1.3M223.6 138.5l1.2 1.2-1.2 1.3M38.1 141h.1M38.1 143.6h.1M38.1 141l-1.2 1.3 1.2 1.3M39.4 141h.1M39.4 143.6h.1M39.4 141l-1.3 1.3 1.3 1.3M39.4 141h2.6M39.4 143.6h2.6M42 141h.1M42 143.6h.1"/>
<path d="M42 141l1.2 1.3-1.2 1.3M43.2 141h.1M43.2 143.6h.1M43.2 141l1.3 1.3-1.3 1.3M62.3 142.3h.1M62.3 142.3h7.6M189.3 142.3h7.6M196.9 142.3h.1M218.5 141h.1M218.5 143.6h.1M218.5 141l-1.3 1.3 1.3 1.3M219.8 141h.1"/>
<path d="M219.8 143.6h.1M219.8 141h2.5M219.8 143.6h2.5M219.8 141l-1.3 1.3 1.3 1.3M222.3 141h.1M222.3 143.6h.1M222.3 141l1.3 1.3-1.3 1.3M223.6 141h.1M223.6 143.6h.1M223.6 141l1.2 1.3-1.2 1.3"/>
</g>
<path d="M69.9 30.5h119.4v114.3h-119.4z" fill="none" stroke="#00f" stroke-width=".25"/>
<g fill="#f00" stroke="#f00" stroke-width=".25">
<path d="M69.1 47.5l.8 .8-.8 .8z" fill-rule="evenodd"/>
<path d="M69.1 50.1l.8 .7-.8 .8z" fill-rule="evenodd"/>
<path d="M69.1 52.6l.8 .8-.8 .7z" fill-rule="evenodd"/>
<path d="M190 57.7v1.5l-.7-.7z" fill-rule="evenodd"/>
<path d="M190 55.2v1.5l-.7-.8z" fill-rule="evenodd"/>
<path d="M190 52.6v1.5l-.7-.7z" fill-rule="evenodd"/>
<path d="M190 50.1v1.5l-.7-.8z" fill-rule="evenodd"/>
</g>
<path d="M61.5 47.5l1.6 1.6M61.5 52.6l1.6 1.6M63 47.5l-1.5 1.6M63 52.6l-1.5 1.6M196.1 55.2l1.6 1.5M197.7 55.2l-1.6 1.5" fill="none" stroke="#804000" stroke-width=".2"/>
<g font-size="3.3">
<text x="206.3" y="171.5">EP4CE6 Core Board</text>
<text x="213.1" y="179.2">PLD IOs</text>
</g>
<g font-size="2.3" fill="#f00">
<text x="27.2" y="33.9">IO_P01</text>
<text x="226.6" y="33.9">IO_P77</text>
<text x="27.2" y="36.4">IO_P02</text>
<text x="27.2" y="38.9">IO_P03</text>
<text x="27.2" y="41.5">IO_P07</text>
<text x="226.6" y="36.4">IO_P80</text>
<text x="226.6" y="38.9">IO_P83</text>
<text x="226.6" y="41.5">IO_P84</text>
<text x="27.2" y="44.3">LED1</text>
<text x="27.2" y="46.8">LED2</text>
<text x="226.6" y="44">IO_P85</text>
<text x="226.6" y="46.6">IO_P86</text>
<text x="26.2" y="51.6">CLK_50M</text>
<text x="226.6" y="51.6">BTN2</text>
<text x="226.6" y="49.1">IO_P87</text>
<text x="27.2" y="59.5">LED4</text>
<text x="27.2" y="57">LED3</text>
<text x="226.6" y="54.2">BTN1</text>
<text x="226.6" y="59.3">FPGA_RX</text>
<text x="27.2" y="64.6">LED6</text>
<text x="27.2" y="62.1">LED5</text>
<text x="226.6" y="64.3">IO_P99</text>
<text x="226.6" y="62.1">FPGA_TX</text>
<text x="27.2" y="72">IO_P38</text>
<text x="27.2" y="67.1">LED7</text>
<text x="27.2" y="69.7">LED8</text>
<text x="226.6" y="66.9">IO_P100</text>
<text x="226.6" y="72">IO_P103</text>
<text x="27.2" y="74.5">IO_P39</text>
<text x="27.2" y="77">IO_P42</text>
<text x="226.6" y="74.5">IO_P104</text>
<text x="226.6" y="77">IO_P105</text>
<text x="27.2" y="79.6">IO_P43</text>
<text x="27.2" y="82.1">IO_P44</text>
<text x="226.6" y="79.6">IO_P106</text>
<text x="226.6" y="82.1">IO_P110</text>
<text x="27.2" y="84.7">IO_P46</text>
<text x="27.2" y="87.2">IO_P49</text>
<text x="27.2" y="89.7">IO_P50</text>
<text x="226.6" y="84.7">IO_P111</text>
<text x="226.6" y="87.2">IO_P112</text>
<text x="226.6" y="89.7">IO_P113</text>
<text x="27.2" y="92.3">IO_P51</text>
<text x="27.2" y="94.8">IO_P52</text>
<text x="226.6" y="92.3">IO_P114</text>
<text x="226.6" y="94.8">IO_P115</text>
<text x="27.2" y="97.4">IO_P53</text>
<text x="27.2" y="99.9">IO_P54</text>
<text x="226.6" y="97.4">IO_P119</text>
<text x="226.6" y="99.9">IO_P120</text>
<text x="27.2" y="102.4">IO_P55</text>
<text x="27.2" y="105">IO_P58</text>
<text x="27.2" y="107.5">IO_P59</text>
<text x="226.6" y="102.4">IO_P121</text>
<text x="226.6" y="105">IO_P124</text>
<text x="226.6" y="107.5">IO_P125</text>
<text x="27.2" y="110.1">IO_P60</text>
<text x="27.2" y="112.6">IO_P64</text>
<text x="226.6" y="110.1">IO_P126</text>
<text x="226.6" y="112.6">IO_P127</text>
<text x="27.2" y="115.1">IO_P65</text>
<text x="27.2" y="117.7">IO_P66</text>
<text x="226.6" y="115.1">IO_P128</text>
<text x="226.6" y="117.7">IO_P129</text>
<text x="27.2" y="120.2">IO_P67</text>
<text x="27.2" y="122.8">IO_P68</text>
<text x="27.2" y="125.3">IO_P69</text>
<text x="226.6" y="120.2">IO_P132</text>
<text x="226.6" y="122.8">IO_P133</text>
<text x="226.6" y="125.3">IO_P135</text>
<text x="27.2" y="127.8">IO_P70</text>
<text x="27.2" y="130.4">IO_P71</text>
<text x="226.6" y="127.8">IO_P136</text>
<text x="226.6" y="130.4">IO_P137</text>
<text x="27.2" y="132.9">IO_P72</text>
<text x="27.2" y="135.5">IO_P73</text>
<text x="226.6" y="132.9">IO_P138</text>
<text x="226.6" y="135.5">IO_P141</text>
<text x="27.2" y="138">IO_P74</text>
<text x="27.2" y="140.5">IO_P75</text>
<text x="27.2" y="143.1">IO_P76</text>
<text x="226.6" y="138">IO_P142</text>
<text x="226.6" y="140.5">IO_P143</text>
<text x="226.6" y="143.1">IO_P144</text>
<text x="126.8" y="150.5">*Note*</text>
</g>
<g font-size="2.3">
<text x="66.8" y="32.5">1</text>
<text x="66.8" y="35.1">2</text>
<text x="191.1" y="32.5">77</text>
<text x="191.1" y="35.1">80</text>
<text x="66.8" y="37.6">3</text>
<text x="66.8" y="40.1">7</text>
<text x="191.1" y="37.6">83</text>
<text x="191.1" y="40.1">84</text>
<text x="65.6" y="42.7">10</text>
<text x="65.6" y="45.2">11</text>
<text x="65.6" y="47.8">23</text>
<text x="191.1" y="42.7">85</text>
<text x="191.1" y="47.8">87</text>
<text x="191.1" y="45.2">86</text>
<text x="65.6" y="50.3">24</text>
<text x="65.6" y="52.8">25</text>
<text x="191.1" y="52.8">89</text>
<text x="191.1" y="50.3">88</text>
<text x="65.6" y="55.4">28</text>
<text x="65.6" y="57.9">30</text>
<text x="191.1" y="57.9">91</text>
<text x="191.1" y="55.4">90</text>
<text x="65.6" y="63">32</text>
<text x="65.6" y="65.5">33</text>
<text x="65.6" y="60.5">31</text>
<text x="191.1" y="65.5">100</text>
<text x="191.1" y="63">99</text>
<text x="191.1" y="60.5">98</text>
<text x="65.6" y="68.1">34</text>
<text x="65.6" y="70.6">38</text>
<text x="191.1" y="70.6">103</text>
<text x="191.1" y="68.1">101</text>
<text x="65.6" y="73.2">39</text>
<text x="65.6" y="75.7">42</text>
<text x="191.1" y="73.2">104</text>
<text x="191.1" y="75.7">105</text>
<text x="65.6" y="78.2">43</text>
<text x="65.6" y="80.8">44</text>
<text x="65.6" y="83.3">46</text>
<text x="191.1" y="78.2">106</text>
<text x="191.1" y="80.8">110</text>
<text x="191.1" y="83.3">111</text>
<text x="65.6" y="85.9">49</text>
<text x="65.6" y="88.4">50</text>
<text x="191.1" y="85.9">112</text>
<text x="191.1" y="88.4">113</text>
<text x="65.6" y="90.9">51</text>
<text x="65.6" y="93.5">52</text>
<text x="191.1" y="90.9">114</text>
<text x="191.1" y="93.5">115</text>
<text x="65.6" y="96">53</text>
<text x="65.6" y="98.6">54</text>
<text x="65.6" y="101.1">55</text>
<text x="191.1" y="98.6">120</text>
<text x="191.1" y="101.1">121</text>
<text x="191.1" y="96">119</text>
<text x="65.6" y="103.6">58</text>
<text x="65.6" y="106.2">59</text>
<text x="191.1" y="103.6">124</text>
<text x="191.1" y="106.2">125</text>
<text x="65.6" y="108.7">60</text>
<text x="65.6" y="111.3">64</text>
<text x="65.6" y="113.8">65</text>
<text x="191.1" y="108.7">126</text>
<text x="191.1" y="111.3">127</text>
<text x="191.1" y="113.8">128</text>
<text x="65.6" y="116.3">66</text>
<text x="65.6" y="118.9">67</text>
<text x="191.1" y="116.3">129</text>
<text x="191.1" y="118.9">132</text>
<text x="65.6" y="121.4">68</text>
<text x="65.6" y="124">69</text>
<text x="191.1" y="124">135</text>
<text x="191.1" y="121.4">133</text>
<text x="65.6" y="126.5">70</text>
<text x="65.6" y="129">71</text>
<text x="65.6" y="131.6">72</text>
<text x="191.1" y="126.5">136</text>
<text x="191.1" y="129">137</text>
<text x="191.1" y="131.6">138</text>
<text x="65.6" y="134.1">73</text>
<text x="65.6" y="136.7">74</text>
<text x="191.1" y="134.1">141</text>
<text x="191.1" y="136.7">142</text>
<text x="65.6" y="141.7">76</text>
<text x="65.6" y="139.2">75</text>
<text x="191.1" y="139.2">143</text>
<text x="191.1" y="141.7">144</text>
<text x="210.6" y="167.5">PROJECT NAME</text>
<text x="208.1" y="175.1">TITLE:SCHEMATIC</text>
<text x="190.5" y="183">SIZE</text>
<text x="198.4" y="183">REV</text>
<text x="208.3" y="183">SHEET</text>
<text x="232.2" y="183">DATE</text>
<text x="192.1" y="186.8">A</text>
<text x="199.2" y="186.8">A-2</text>
<text x="207.6" y="186.8">4</text>
<text x="210.6" y="186.8">OF</text>
<text x="215.7" y="186.8">5</text>
<text x="224.8" y="186.6">Tuesday,Jan. 7,2014</text>
</g>
<text font-size="2.3" fill="#000080" x="69.9" y="30.1">U6-2</text>
<g font-size="2.3" fill="#004080">
<text x="71.2" y="34.1">IO_B1_1</text>
<text x="169.6" y="34.1">IO_B5_77/ RDN3</text>
<text x="71.2" y="36.7">IO_B1_2</text>
<text x="71.2" y="39.2">IO_B1_3</text>
<text x="71.2" y="41.7">IO_B1_7/VREFB1N0</text>
<text x="162.5" y="41.7">IO_B5_84/ DIFFIO_R8N</text>
<text x="165.3" y="36.7">IO_B5_80/VREFB5N0</text>
<text x="177.7" y="39.2">IO_B5_83</text>
<text x="71.2" y="44.3">IO_B1_10/ DIFFIO_L4P DQS0L/CQ1L,DPCLK0</text>
<text x="71.2" y="46.8">IO_B1_11/ DIFFIO_L4N</text>
<text x="135" y="44.3">IO_B5_85/ DIFFIO_R8P/ DQS1R/CQ1R#,DPCLK4</text>
<text x="151.3" y="46.8">IO_B5_86/ DIFFIO_R7N/ DEV_OE</text>
<text x="71.2" y="49.4">CLK1_23/ DIFFCLK_0N</text>
<text x="71.2" y="51.9">CLK2_24/ DIFFCLK_1P</text>
<text x="148.5" y="49.4">IO_B5_87/ DIFFIO_R7P/ DEV_CLRN</text>
<text x="162.9" y="51.9">CLK7_88/ DIFFCLK_3N</text>
<text x="71.2" y="57">IO_B2_28/ DIFFIO_L6N</text>
<text x="71.2" y="59.5">IO_B2_30/ DIFFIO_L8P/ DQS1L/CQ1L#,DPCLK1</text>
<text x="71.2" y="54.4">CLK3_25/ DIFFCLK_1N</text>
<text x="162.9" y="57">CLK5_90/ DIFFCLK_2N</text>
<text x="163" y="59.5">CLK4_91/ DIFFCLK_2P</text>
<text x="163" y="54.4">CLK6_89/ DIFFCLK_3P</text>
<text x="71.2" y="64.6">IO_B2_32/ RUP1</text>
<text x="71.2" y="62.1">IO_B2_31/VREFB2N0</text>
<text x="146.2" y="64.6">IO_B6_99/ DIFFIO_R4P/ CRC_ERROR</text>
<text x="148.4" y="62.1">IO_B6_98/ DIFFIO_R4N/ INIT_DONE</text>
<text x="71.2" y="67.1">IO_B2_33/ RDN1</text>
<text x="71.2" y="69.7">IO_B2_34</text>
<text x="152.7" y="69.7">IO_B6_101/ DIFFIO_R3N/ NCEO</text>
<text x="176.4" y="67.1">IO_B6_100</text>
<text x="71.2" y="72.2">IO_B3_38/ DIFFIO_B1P</text>
<text x="71.2" y="74.8">IO_B3_39/ DIFFIO_B1N</text>
<text x="71.2" y="77.3">IO_B3_42/ DQS1B/CQ1B#,DPCLK2</text>
<text x="150.2" y="74.8">IO_B6_104/ DQS0R/CQ1R,DPCLK5</text>
<text x="150.2" y="72.2">IO_B6_103/ DIFFIO_R3P/ CLKUSR</text>
<text x="164" y="77.3">IO_B6_105/VREFB6N0</text>
<text x="71.2" y="79.8">IO_B3_43/ PLL1_CLKOUTP</text>
<text x="71.2" y="82.4">IO_B3_44/ PLL1_CLKOUTN</text>
<text x="134.5" y="82.4">IO_B7_110/ DIFFIO_T20P/ DQS0T/CQ1T,DPCLK6</text>
<text x="161.2" y="79.8">IO_B6_106/ DIFFIO_R1N</text>
<text x="71.2" y="87.5">IO_B3_49/ DIFFIO_B9P/ DQ1B</text>
<text x="71.2" y="84.9">IO_B3_46/VREFB3N0</text>
<text x="157" y="87.5">IO_B7_112/ PLL2_CLKOUTN</text>
<text x="160.3" y="84.9">IO_B7_111/ DIFFIO_T19P</text>
<text x="71.2" y="90">IO_B3_50/ DIFFIO_B9N/ DQ1B</text>
<text x="71.2" y="92.5">IO_B3_51/ DIFFIO_B10P/ DQ1B</text>
<text x="71.2" y="95.1">IO_B3_52/ DIFFIO_B11P</text>
<text x="157.1" y="90">IO_B7_113/ PLL2_CLKOUTP</text>
<text x="160.3" y="95.1">IO_B7_115/ RDN4/ DQ1T</text>
<text x="160.4" y="92.5">IO_B7_114/ RUP4/ DQ1T</text>
<text x="71.2" y="97.6">IO_B3_53/ DIFFIO_B11N</text>
<text x="71.2" y="100.2">IO_B4_54/ DIFFIO_B12P</text>
<text x="152.2" y="100.2">IO_B7_120/ DIFFIO_T16N/ DQ1T</text>
<text x="164" y="97.6">IO_B7_119/VREFB7N0</text>
<text x="71.2" y="102.7">IO_B4_55/ DIFFIO_B12N</text>
<text x="71.2" y="105.2">IO_B4_58/ DIFFIO_B15P/ DQ1B</text>
<text x="71.2" y="107.8">IO_B4_59/ DIFFIO_B16P/ DQ1B</text>
<text x="160.3" y="102.7">IO_B7_121/ DIFFIO_T16P</text>
<text x="160.3" y="105.2">IO_B7_124/ DIFFIO_T13P</text>
<text x="176.4" y="107.8">IO_B7_125</text>
<text x="71.2" y="110.3">IO_B4_60/ DIFFIO_B16N/ DQ1B</text>
<text x="71.2" y="112.9">IO_B4_64</text>
<text x="160.2" y="110.3">IO_B7_126/ DIFFIO_T12N</text>
<text x="160.3" y="112.9">IO_B7_127/ DIFFIO_T12P</text>
<text x="71.2" y="117.9">IO_B4_66/ RUP2/ DQ1B</text>
<text x="71.2" y="115.4">IO_B4_65/VREFB4N0</text>
<text x="160.2" y="115.4">IO_B8_128/ DIFFIO_T11N</text>
<text x="160.3" y="117.9">IO_B8_129/ DIFFIO_T11P</text>
<text x="71.2" y="120.5">IO_B4_67/ RDN2/ DQ1B</text>
<text x="71.2" y="123">IO_B4_68/ DIFFIO_B20N/ DQS0B/CQ1B,DPCLK3</text>
<text x="71.2" y="125.6">IO_B4_69</text>
<text x="142.9" y="120.5">IO_B8_132/ DIFFIO_T10N/ DATA2/ DQ1T</text>
<text x="143" y="123">IO_B8_133/ DIFFIO_T10P/ DATA3/ DQ1T</text>
<text x="153.5" y="125.6">IO_B8_135/ DIFFIO_T8N/ DQ1T</text>
<text x="71.2" y="128.1">IO_B4_70/ DIFFIO_B21P</text>
<text x="71.2" y="130.6">IO_B4_71/ DIFFIO_B21N</text>
<text x="159.2" y="130.6">IO_B8_137/ DATA5/ DQ1T</text>
<text x="164" y="128.1">IO_B8_136/VREFB8N0</text>
<text x="71.2" y="133.2">IO_B4_72/ DIFFIO_B22P</text>
<text x="71.2" y="135.7">IO_B5_73</text>
<text x="161.6" y="135.7">IO_B8_141/ DIFFIO_T5P</text>
<text x="166.5" y="133.2">IO_B8_138/ DATA6/</text>
<text x="71.2" y="143.3">IO_B5_76/ RUP3</text>
<text x="71.2" y="138.3">IO_B5_74</text>
<text x="71.2" y="140.8">IO_B5_75</text>
<text x="134.5" y="138.3">IO_B8_142/ DIFFIO_T2P/ DQS1T/CQ1T#,DPCLK7</text>
<text x="153.5" y="140.8">IO_B8_143/ DIFFIO_T1N/ DQ1T</text>
<text x="153.5" y="143.3">IO_B8_144/ DIFFIO_T1P/ DM1T</text>
</g>
<g font-size="2.3" fill="#00f">
<text x="226.6" y="69.4">IO_P101 *See Note*</text>
<text x="71.4" y="153.8">PIN101 is set to nCEO function by default. To Configure it as an IO pin in a project, please follow the steps</text>
<text x="71.4" y="156.1">below :</text>
<text x="71.4" y="158.5">Assignments --&gt; Device --&gt; Device and Pin Options --&gt; Dual-Purpose Pins --&gt; nCEO --&gt; Use as regular IO</text>
</g>
<g font-size="1.8">
<text x="7" y="31.8">D</text>
<text x="250.9" y="31.8">D</text>
<text x="7" y="76.9">C</text>
<text x="250.9" y="76.9">C</text>
<text x="7" y="122">B</text>
<text x="250.9" y="122">B</text>
<text x="7" y="167">A</text>
<text x="250.9" y="167">A</text>
</g>
<g font-size=".9">
<text x="39.1" y="7.3">4</text>
<text x="99.4" y="7.3">3</text>
<text x="159.7" y="7.3">2</text>
<text x="220" y="7.3">1</text>
<text x="39.1" y="188.9">4</text>
<text x="99.4" y="188.9">3</text>
<text x="159.7" y="188.9">2</text>
<text x="220" y="188.9">1</text>
</g>
</svg>
